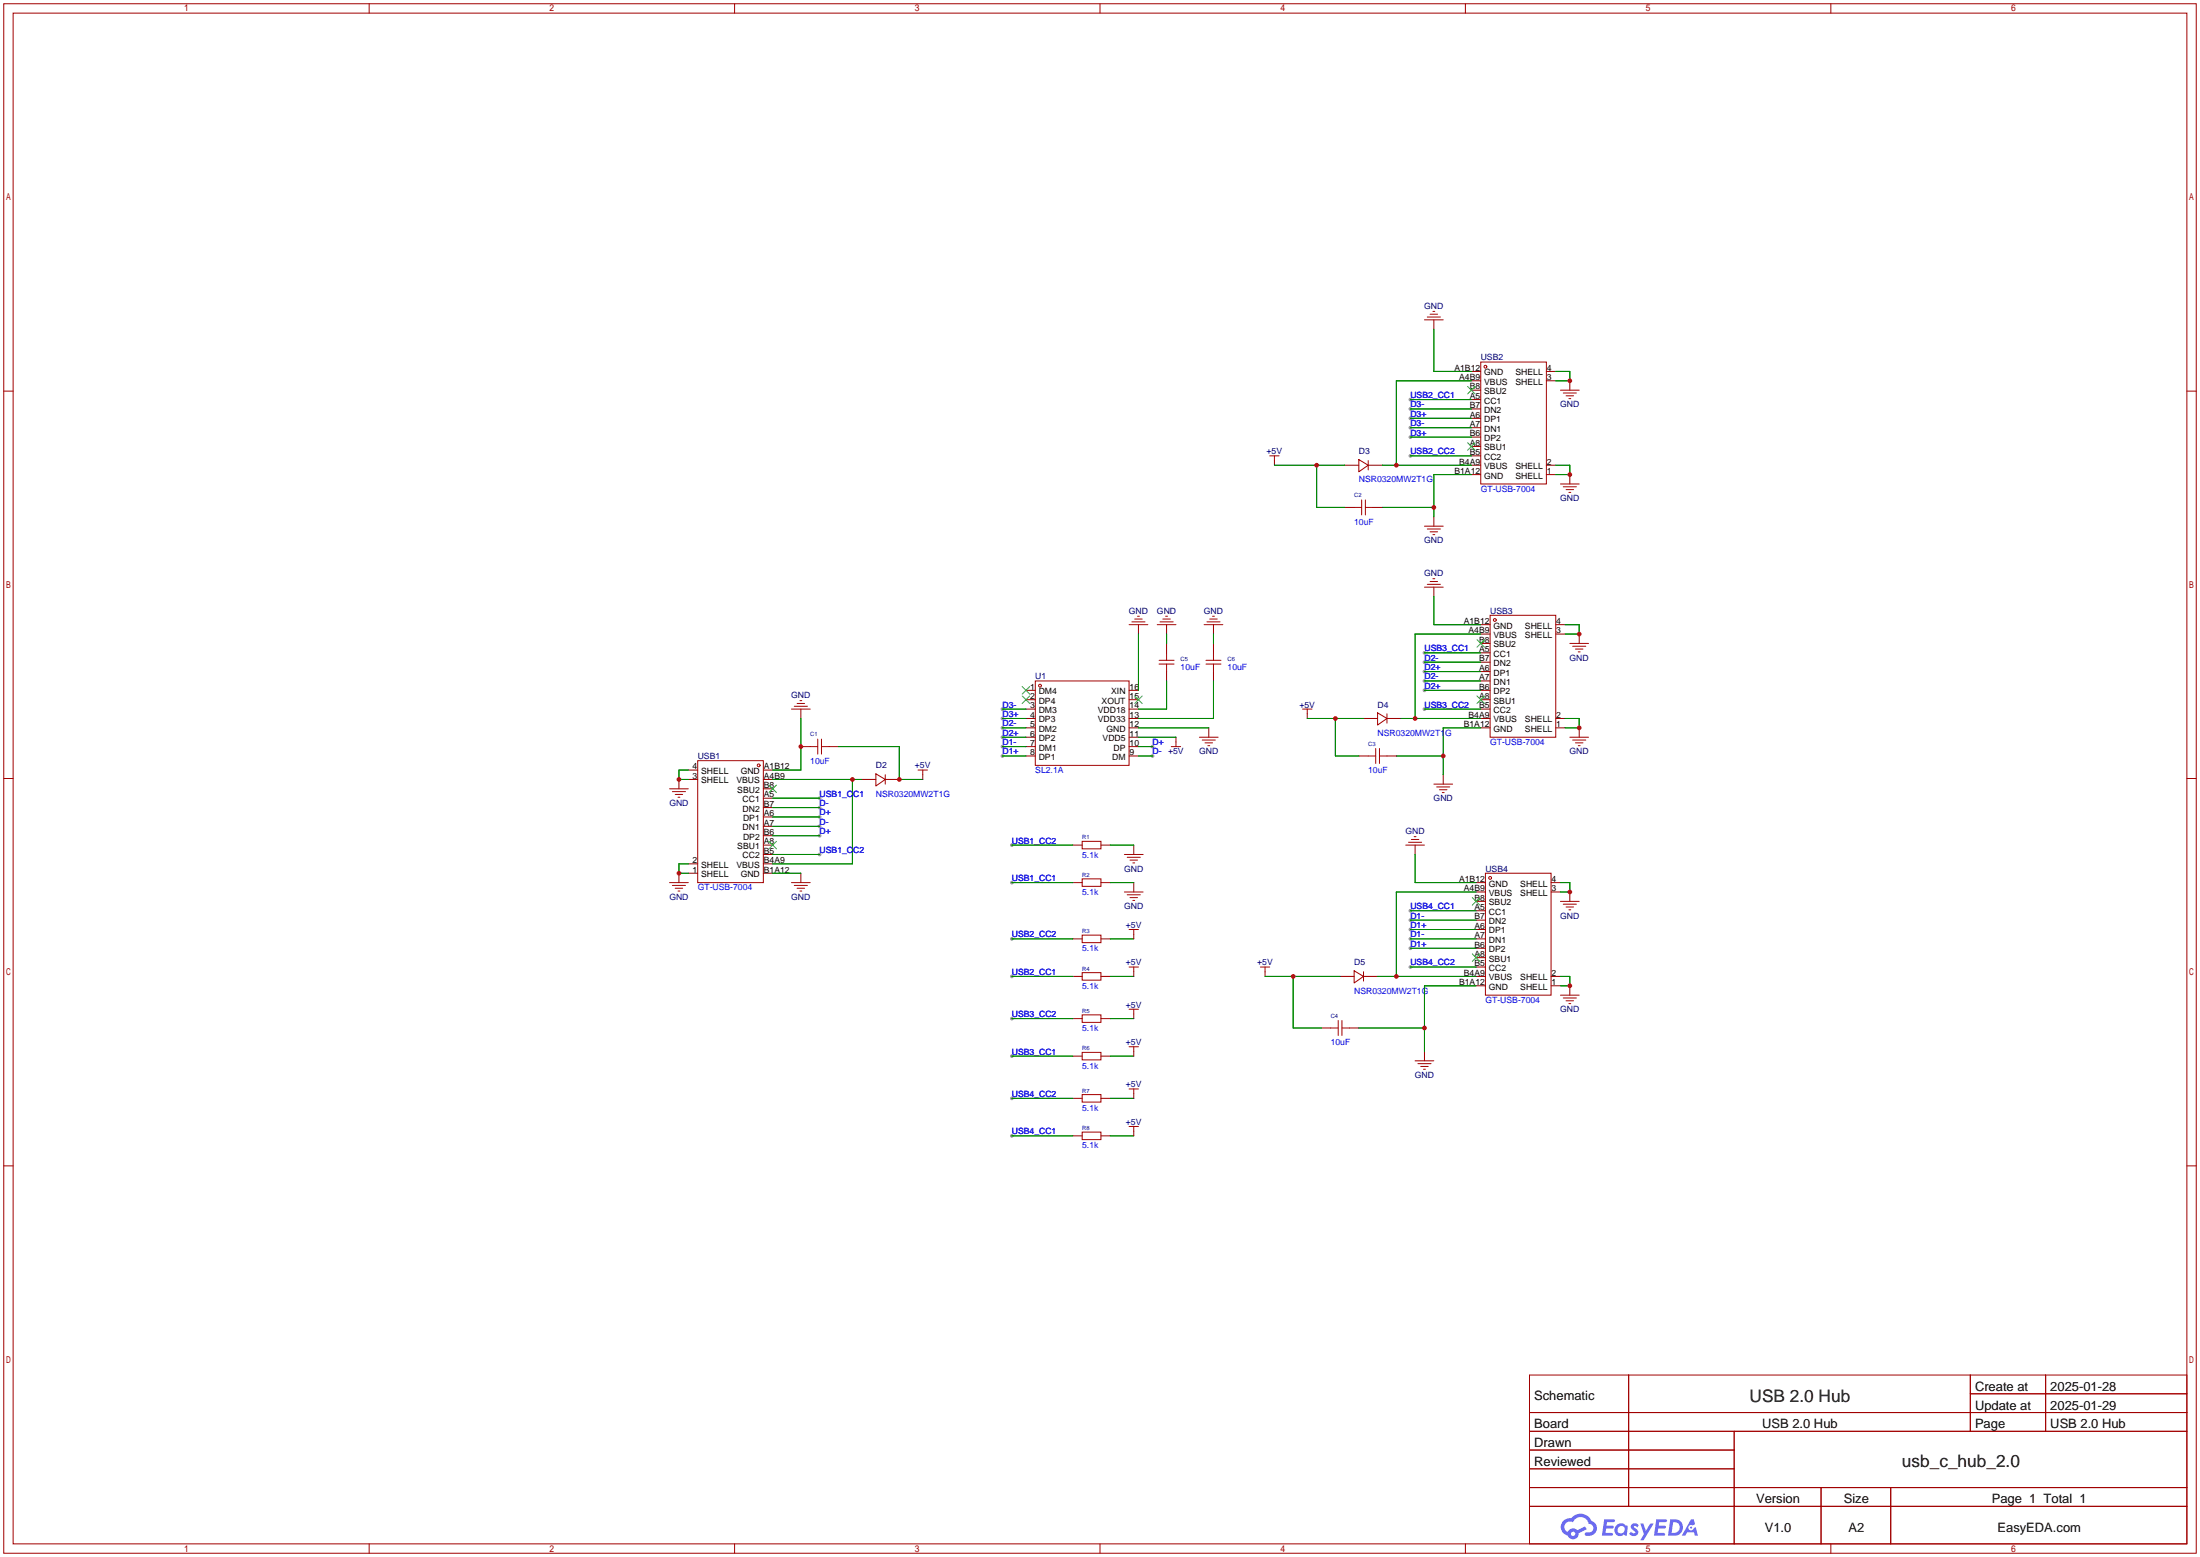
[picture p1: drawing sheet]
<svg xmlns="http://www.w3.org/2000/svg" width="596mm" height="422mm" viewBox="0 0 596 422" stroke-linecap="round" stroke-linejoin="round" font-family="sans-serif">
<g fill="#999">
<circle cx="222" cy="223.8" r=".51"/>
<circle cx="222" cy="221.2" r=".51"/>
<circle cx="222" cy="218.7" r=".51"/>
<circle cx="222" cy="226.3" r=".51"/>
<circle cx="312.2" cy="202.2" r=".51"/>
<circle cx="312.2" cy="204.7" r=".51"/>
<circle cx="382" cy="256.8" r=".51"/>
<circle cx="382" cy="254.3" r=".51"/>
<circle cx="382" cy="251.7" r=".51"/>
<circle cx="382" cy="249.2" r=".51"/>
<circle cx="385.8" cy="186.9" r=".51"/>
<circle cx="385.8" cy="184.4" r=".51"/>
<circle cx="385.8" cy="181.9" r=".51"/>
<circle cx="385.8" cy="179.3" r=".51"/>
<circle cx="382" cy="118.4" r=".51"/>
<circle cx="382" cy="115.8" r=".51"/>
<circle cx="382" cy="113.3" r=".51"/>
<circle cx="382" cy="110.7" r=".51"/>
<circle cx="271.5" cy="202.2" r=".51"/>
<circle cx="271.5" cy="204.7" r=".51"/>
<circle cx="271.5" cy="199.6" r=".51"/>
<circle cx="271.5" cy="197.1" r=".51"/>
<circle cx="271.5" cy="194.6" r=".51"/>
<circle cx="271.5" cy="192" r=".51"/>
<circle cx="382" cy="108.2" r=".51"/>
<circle cx="382" cy="123.4" r=".51"/>
<circle cx="385.8" cy="192" r=".51"/>
<circle cx="385.8" cy="176.8" r=".51"/>
<circle cx="382" cy="261.9" r=".51"/>
<circle cx="382" cy="246.6" r=".51"/>
<circle cx="222" cy="231.4" r=".51"/>
<circle cx="222" cy="216.2" r=".51"/>
<circle cx="274.1" cy="228.9" r=".51"/>
<circle cx="274.1" cy="239" r=".51"/>
<circle cx="274.1" cy="254.3" r=".51"/>
<circle cx="274.1" cy="264.4" r=".51"/>
<circle cx="274.1" cy="275.8" r=".51"/>
<circle cx="274.1" cy="286" r=".51"/>
<circle cx="274.1" cy="297.4" r=".51"/>
<circle cx="274.1" cy="307.6" r=".51"/>
</g>
<g fill="none" stroke="#a10000" stroke-width=".27">
<path d="M1 1h593.9v419.6h-593.9zM3.6 3.6h588.7v414.5h-588.7zM100 1v2.6M199 1v2.6M297.9 1v2.6M396.9 1v2.6M495.9 1v2.6M1 105.9h2.6M592.3 105.9h2.6M1 210.8h2.6M592.3 210.8h2.6M1 315.7h2.6"/>
<path d="M592.3 315.7h2.6M414.3 372.4h178v45.7h-178zM441.1 372.4v35.5M533.7 372.4v15.2M533.7 377.4h58.6M554.1 372.4v15.2M414.3 382.5h178M414.3 387.6h178M414.3 392.7h55.4M414.3 397.8h55.4M469.7 387.6v30.5M100 418.1v2.5"/>
<path d="M199 418.1v2.5M297.9 418.1v2.5M396.9 418.1v2.5M414.3 402.8h178M414.3 407.9h178M493.2 402.8v15.3M495.9 418.1v2.5M512.1 402.8v15.3"/>
</g>
<g fill="#5487ff">
<path d="M442 412.8a1.3 1.3 0 0 1 1.9 .2l-.4 .7a.47 .47 0 0 0-.4-.5 .47 .47 0 0 0-.6 .3l.2 .1a1.28 1.28 0 0 1 .7 2.1 1.53 1.53 0 0 1-2.1-.3l.5-.6 .8 .4a.31 .31 0 0 0 .3-.2 .31 .31 0 0 0-.3-.4 1.12 1.12 0 0 1-.6-1.8z"/>
<path d="M444.3 412.6h.8l.7 1.9 1.2-1.9h.9l-2.7 4.5h-.9l1-1.7z"/>
<path d="M434.5 411.4h2.5a.4 .4 0 0 1 .4 .4 .4 .4 0 0 1-.4 .4h-1.7l-.1 .9h1.6l.3 .4-.4 .4h-1.7l-.1 1.2 1.8 .1 .2 .5-.4 .2h-2.6z"/>
<path d="M448.6 411.4h2.5a.4 .4 0 0 1 .5 .4 .4 .4 0 0 1-.5 .4h-1.7l-.1 .9h1.6l.3 .4-.4 .4h-1.7l-.1 1.2 1.8 .1 .2 .5-.4 .2h-2.6z"/>
<path d="M458 411.4h.8l.3 1.4-.6 .3a.75 .75 0 0 0-1.2 .3 .75 .75 0 0 0 .5 1.1 .75 .75 0 0 0 1-.7l.5-.3 .6 2.4h-.8l-.3-1h-1.8l-.6 1h-.9z"/>
<path d="M452.4 411.4l-.6 4.5h1.4a2.27 2.27 0 0 0 2.6-2.3 2.27 2.27 0 0 0-2.7-2.2zM453.2 412.2a1.5 1.5 0 0 1 1.8 1.5 1.5 1.5 0 0 1-1.9 1.4h-.3z"/>
<path d="M437.8 413a1.6 1.6 0 0 0-.3 2.3 1.6 1.6 0 0 0 2.3 .2l.8 .4 .3-2.5-.1-.3h-.5a1.58 1.58 0 0 0-2.5-.1zM438.4 413.6a.99 .99 0 0 1 1.7 .5 .99 .99 0 0 1-1.4 1.1 .98 .98 0 0 1-.3-1.6z"/>
<path d="M423.5 411.8a2.37 2.37 0 0 0 1.1 4 1.54 1.54 0 0 0 1.8 1 1.54 1.54 0 0 0 1.2-1.6l2.2-1.1-.5-.7-2.1 1a1.57 1.57 0 0 0-2.6 .5 1.5 1.5 0 0 1-.7-2.1 1.5 1.5 0 0 1 2.2-.5 2.27 2.27 0 0 1 2.3-1.4 2.27 2.27 0 0 1 2 1.8 1.23 1.23 0 0 1 1.1 1.5 1.23 1.23 0 0 1-1.7 .8 .47 .47 0 0 0-.6 .4 .47 .47 0 0 0 .5 .5 2.14 2.14 0 0 0 2.7-1.3 2.14 2.14 0 0 0-1.4-2.7 3.2 3.2 0 0 0-5.4-.8l-1.1 .1zM425.5 415.4a.6 .6 0 0 1 1.2 0 .6 .6 0 0 1-1.2 0z"/>
<circle cx="458" cy="413.7" r=".28"/>
</g>
<g fill="none" stroke="#a10000" stroke-width=".27">
<path d="M385.8 86.6h5.1M386.6 85.9h3.5M387.3 85.1h2.1M388.1 84.3h.5M401.1 98h17.7v33.1h-17.7zM422.7 105.7h5M423.4 106.4h3.6M424.2 107.2h2M424.9 107.9h.5M343.9 123.4h2.6M345.2 123.4v1.3M366.8 137.4h2"/>
<path d="M368 124.5l2.6 1.5-2.6 1.8zM368.8 135.4v4M369.8 137.4h2.1M369.8 135.4v4M370.6 124.7v2.6M422.7 131.1h5M423.4 131.8h3.6M424.2 132.6h2M424.9 133.3h.5M385.8 142.5h5.1M385.8 159h5.1M386.6 143.3h3.5"/>
<path d="M386.6 158.2h3.5M387.3 144h2.1M387.3 157.5h2.1M388.1 144.8h.5M388.1 156.7h.5M305.8 169.2h5.1M306.6 168.4h3.5M307.3 167.6h2.1M308.1 166.9h.5M313.4 169.2h5.1M313.9 179.8h4.1M313.9 178.8h4.1"/>
<path d="M314.2 168.4h3.6M315 167.6h2M315.7 166.9h.5M316 176.8v2M316 179.8v2.1M326.1 169.2h5.1M326.6 179.8h4.1M326.6 178.8h4.1M326.9 168.4h3.6M327.7 167.6h2M328.4 166.9h.5M328.7 176.8v2"/>
<path d="M328.7 179.8v2.1M403.6 166.6h17.8v33h-17.8zM425.2 174.2h5.1M426 175h3.5M426.7 175.8h2.1M427.5 176.5h.5M214.4 192h5.1M215.1 191.3h3.6M215.9 190.5h2M216.7 189.7h.5M280.4 184.4h25.4v22.9h-25.4zM324.9 199.6h5"/>
<path d="M352.8 192h2.5M354.1 192v1.3M373.1 193l2.6 1.6-2.6 1.7zM375.7 193.3v2.5M425.2 199.6h5.1M181.4 213.6h5M182.1 214.4h3.6M182.9 215.1h2M183.6 215.9h.5M189 206h17.8v33h-17.8zM219.5 202.2h2M221.5 200.2v4"/>
<path d="M222.5 202.2h2M222.5 200.2v4M237.2 209.5l2.6 1.6-2.6 1.8zM239.8 209.8v2.5M248.7 208.5h2.5M249.9 208.5v1.3M317.2 202.2h2.6M318.5 200.9v1.3M325.6 200.4h3.6M326.4 201.2h2M327.2 201.9h.5M370.6 204.7h2"/>
<path d="M372.6 202.7v4.1M373.6 204.7h2.1M373.6 202.7v4.1M388.4 212.3h5M389.1 213.1h3.6M389.9 213.9h2M390.7 214.6h.5M426 200.4h3.5M426.7 201.2h2.1M427.5 201.9h.5M181.4 239h5M182.1 239.8h3.6"/>
<path d="M214.4 239h5.1M215.1 239.8h3.6M293.1 227.8h5.1v2.1h-5.1zM293.1 238h5.1v2h-5.1zM304.5 231.4h5.1M305.3 232.2h3.6M306.1 232.9h2M306.8 233.7h.5M380.7 228.9h5.1M381.5 228.1h3.6M382.3 227.3h2M383 226.6h.5"/>
<path d="M402.3 236.5h17.8v33h-17.8zM182.9 240.5h2M183.6 241.3h.5M215.9 240.5h2M216.7 241.3h.5M293.1 253.2h5.1v2.1h-5.1zM304.5 241.6h5.1M305.3 242.3h3.6M305.8 251.7h2.6M306.1 243.1h2M306.8 243.8h.5M307.1 251.7v1.3"/>
<path d="M422.7 244.1h5M423.4 244.9h3.6M424.2 245.6h2M424.9 246.4h.5M293.1 263.4h5.1v2h-5.1zM293.1 274.8h5.1v2.1h-5.1zM305.8 261.9h2.6M305.8 273.3h2.6M307.1 261.9v1.2M307.1 273.3v1.3M341.4 261.9h2.5M342.6 261.9v1.2"/>
<path d="M360.4 278.4h2.1M362.5 276.4v4M363.5 276.4v4M363.5 278.4h2M366.8 262.9l2.5 1.5-2.5 1.8zM369.3 263.1v2.6M422.7 269.5h5M423.4 270.3h3.6M424.2 271h2M424.9 271.8h.5M293.1 285h5.1v2h-5.1zM293.1 296.4h5.1v2h-5.1z"/>
<path d="M305.8 294.9h2.6M305.8 283.5h2.6M307.1 283.5v1.2M307.1 294.9v1.3M383.3 287.3h5.1M384 288h3.6M384.8 288.8h2M385.6 289.6h.5M293.1 306.6h5.1v2h-5.1zM305.8 305.1h2.6M307.1 305.1v1.2"/>
<circle cx="402.3" cy="99.3" r=".38"/>
<circle cx="404.9" cy="167.9" r=".38"/>
<circle cx="281.7" cy="185.7" r=".38"/>
<circle cx="205.5" cy="207.3" r=".38"/>
<circle cx="403.6" cy="237.7" r=".38"/>
</g>
<g fill="none" stroke="#870000" stroke-width=".27">
<path d="M388.4 86.6v2.6M398.5 100.6h2.6M398.5 103.1h2.6M398.5 118.4h2.6M398.5 115.8h2.6M398.5 113.3h2.6M398.5 110.7h2.6M398.5 108.2h2.6M398.5 105.7h2.6M418.8 100.6h2.6M418.8 103.1h2.6M425.2 103.1v2.6"/>
<path d="M345.2 124.7v1.3M364.2 126h3.8M364.2 137.4h2.6M370.6 126h3.8M371.9 137.4h2.5M388.4 140v2.5M398.5 126h2.6M398.5 128.5h2.6M398.5 123.4h2.6M398.5 120.9h2.6M418.8 126h2.6M418.8 128.5h2.6"/>
<path d="M425.2 128.5v2.6M388.4 159v2.5M308.4 169.2v2.5M316 169.2v2.5M316 174.2v2.6M328.7 169.2v2.5M328.7 174.2v2.6M401.1 169.2h2.5M401.1 171.7h2.5M401.1 179.3h2.5M401.1 176.8h2.5M401.1 174.2h2.5"/>
<path d="M421.4 169.2h2.5M421.4 171.7h2.5M427.7 171.7v2.5M216.9 192v2.6M277.9 186.9h2.5M277.9 189.5h2.5M277.9 192h2.5M277.9 194.6h2.5M277.9 197.1h2.5M277.9 199.6h2.5M305.8 186.9h2.6M305.8 189.5h2.6"/>
<path d="M305.8 192h2.6M305.8 194.6h2.6M305.8 197.1h2.6M305.8 199.6h2.6M316 181.9v2.5M318.5 199.6v1.3M327.4 197.1v2.5M328.7 181.9v2.5M354.1 193.3v1.3M369.3 194.6h3.8M375.7 194.6h3.8M401.1 186.9h2.5"/>
<path d="M401.1 189.5h2.5M401.1 192h2.5M401.1 194.6h2.5M401.1 197.1h2.5M401.1 184.4h2.5M401.1 181.9h2.5M421.4 194.6h2.5M421.4 197.1h2.5M427.7 197.1v2.5M183.9 211.1v2.5M186.4 208.5h2.6M186.4 211.1h2.6"/>
<path d="M206.8 208.5h2.5M206.8 211.1h2.5M206.8 218.7h2.5M206.8 216.2h2.5M206.8 213.6h2.5M216.9 202.2h2.6M224.5 202.2h2.6M233.4 211.1h3.8M239.8 211.1h3.8M249.9 209.8v1.3M277.9 202.2h2.5M277.9 204.7h2.5"/>
<path d="M305.8 202.2h2.6M305.8 204.7h2.6M368 204.7h2.6M375.7 204.7h2.5M390.9 209.8v2.5M183.9 236.5v2.5M186.4 233.9h2.6M186.4 236.5h2.6M206.8 233.9h2.5M206.8 236.5h2.5M206.8 231.4h2.5M206.8 228.9h2.5"/>
<path d="M206.8 226.3h2.5M206.8 223.8h2.5M206.8 221.2h2.5M216.9 236.5v2.5M290.6 228.9h2.5M290.6 239h2.5M298.2 228.9h2.5M298.2 239h2.5M307.1 228.9v2.5M307.1 239v2.6M383.3 228.9v2.5M399.8 239h2.5"/>
<path d="M420.1 239h2.6M290.6 254.3h2.5M298.2 254.3h2.5M307.1 253v1.3M399.8 241.6h2.5M399.8 259.3h2.5M399.8 256.8h2.5M399.8 254.3h2.5M399.8 251.7h2.5M399.8 249.2h2.5M399.8 246.6h2.5M399.8 244.1h2.5"/>
<path d="M420.1 241.6h2.6M425.2 241.6v2.5M290.6 264.4h2.5M290.6 275.8h2.5M298.2 264.4h2.5M298.2 275.8h2.5M307.1 263.1v1.3M307.1 274.6v1.2M342.6 263.1v1.3M357.9 278.4h2.5M363 264.4h3.8M365.5 278.4h2.5"/>
<path d="M369.3 264.4h3.8M399.8 264.4h2.5M399.8 267h2.5M399.8 261.9h2.5M420.1 264.4h2.6M420.1 267h2.6M425.2 267v2.5M290.6 286h2.5M290.6 297.4h2.5M298.2 286h2.5M298.2 297.4h2.5M307.1 284.7v1.3"/>
<path d="M307.1 296.2v1.2M385.8 284.7v2.6M290.6 307.6h2.5M298.2 307.6h2.5M307.1 306.3v1.3"/>
</g>
<g fill="none" stroke="#3c3" stroke-width=".27">
<path d="M397.5 119.9l2 2M397.5 104.6l2 2.1M399.5 119.9l-2 2M399.5 104.6l-2 2.1M400 173.2l2.1 2.1M402.1 173.2l-2.1 2.1M276.9 185.9l2 2.1M276.9 188.5l2 2M278.9 185.9l-2 2.1M278.9 188.5l-2 2M307.3 188.5l2.1 2M309.4 188.5l-2.1 2"/>
<path d="M400 188.5l2.1 2M402.1 188.5l-2.1 2M208.3 212.6l2 2M210.3 212.6l-2 2M208.3 227.8l2 2.1M210.3 227.8l-2 2.1M398.8 258.3l2 2M398.8 243.1l2 2M400.8 258.3l-2 2M400.8 243.1l-2 2"/>
</g>
<g fill="none" stroke="#008700" stroke-width=".27">
<path d="M388.4 89.2v11.4h10.1M382 118.4h16.5M382 115.8h16.5M382 113.3h16.5M382 110.7h16.5M382 108.2h16.5M398.5 103.1h-20.3v22.9M421.4 100.6h3.8v2.5h-3.8M345.2 126h19M356.6 126v11.4h7.6M374.4 126h24.1M374.4 137.4h14"/>
<path d="M382 123.4h16.5M398.5 128.5h-10.1v11.5M421.4 126h3.8v2.5h-3.8M308.4 171.7v15.2M316 171.7v2.5M328.7 171.7v2.5M385.8 179.3h15.3M385.8 176.8h15.3M388.4 161.5v7.7h12.7M401.1 171.7h-17.8v22.9M423.9 169.2h3.8v2.5h-3.8M216.9 194.6v13.9h-7.6"/>
<path d="M271.5 197.1h6.4M271.5 194.6h6.4M271.5 199.6h6.4M271.5 192h6.4M308.4 197.1h19M308.4 199.6h10.1M316 184.4v7.6h-7.6M328.7 184.4v10.2h-20.3M354.1 194.6h15.2M361.7 194.6v10.1h6.3M379.5 194.6h21.6M385.8 186.9h15.3"/>
<path d="M385.8 184.4h15.3M385.8 181.9h15.3M385.8 192h15.3M401.1 197.1h-10.2v12.7M423.9 194.6h3.8v2.5h-3.8M186.4 208.5h-2.5v2.6h2.5M209.3 218.7h12.7M209.3 211.1h24.1M209.3 216.2h12.7M227.1 202.2h16.5v8.9h6.3M230.9 211.1v22.8h-21.6M271.5 202.2h6.4"/>
<path d="M271.5 204.7h6.4M308.4 202.2h3.8M308.4 204.7h3.8M378.2 204.7h12.7M186.4 233.9h-2.5v2.6h2.5M209.3 236.5h7.6M209.3 223.8h12.7M209.3 221.2h12.7M209.3 226.3h12.7M209.3 231.4h12.7M274.1 239h16.5M274.1 228.9h16.5"/>
<path d="M300.7 239h6.4M300.7 228.9h6.4M383.3 231.4v7.6h16.5M422.7 239h2.5v2.6h-2.5M274.1 254.3h16.5M300.7 254.3h6.4M382 256.8h17.8M382 254.3h17.8M382 251.7h17.8M382 249.2h17.8M382 246.6h17.8M399.8 241.6h-21.6v22.8"/>
<path d="M274.1 264.4h16.5M274.1 275.8h16.5M300.7 264.4h6.4M300.7 275.8h6.4M342.6 264.4h20.4M350.3 264.4v14h7.6M368 278.4h17.8M373.1 264.4h26.7M382 261.9h17.8M399.8 267h-14v17.7M422.7 264.4h2.5v2.6h-2.5M274.1 286h16.5"/>
<path d="M274.1 297.4h16.5M300.7 286h6.4M300.7 297.4h6.4M274.1 307.6h16.5M300.7 307.6h6.4"/>
</g>
<g fill="#c00">
<circle cx="216.9" cy="202.2" r=".63"/>
<circle cx="183.9" cy="211.1" r=".63"/>
<circle cx="183.9" cy="236.5" r=".63"/>
<circle cx="425.2" cy="241.6" r=".63"/>
<circle cx="425.2" cy="267" r=".63"/>
<circle cx="427.7" cy="197.1" r=".63"/>
<circle cx="427.7" cy="171.7" r=".63"/>
<circle cx="425.2" cy="103.1" r=".63"/>
<circle cx="425.2" cy="128.5" r=".63"/>
<circle cx="390.9" cy="204.7" r=".63"/>
<circle cx="388.4" cy="137.4" r=".63"/>
<circle cx="230.9" cy="211.1" r=".63"/>
<circle cx="243.6" cy="211.1" r=".63"/>
<circle cx="385.8" cy="278.4" r=".63"/>
<circle cx="350.3" cy="264.4" r=".63"/>
<circle cx="378.2" cy="264.4" r=".63"/>
<circle cx="383.3" cy="194.6" r=".63"/>
<circle cx="361.7" cy="194.6" r=".63"/>
<circle cx="378.2" cy="126" r=".63"/>
<circle cx="356.6" cy="126" r=".63"/>
</g>
<g font-size="4.7">
<text x="473.9" y="379.6">USB 2.0 Hub</text>
<text x="515.2" y="397.4">usb_c_hub_2.0</text>
</g>
<g font-size="3.5">
<text x="534.9" y="376.7">Create at</text>
<text x="555.3" y="376.7">2025-01-28</text>
<text x="415.5" y="379.2">Schematic</text>
<text x="534.9" y="381.7">Update at</text>
<text x="555.3" y="381.7">2025-01-29</text>
<text x="415.5" y="386.8">Board</text>
<text x="477.3" y="386.8">USB 2.0 Hub</text>
<text x="534.9" y="386.8">Page</text>
<text x="555.3" y="386.8">USB 2.0 Hub</text>
<text x="415.5" y="391.9">Drawn</text>
<text x="415.5" y="397">Reviewed</text>
<text x="475.7" y="407.1">Version</text>
<text x="499.4" y="407.1">Size</text>
<text x="539.5" y="407.1">Page 1 Total 1</text>
<text x="478" y="414.8">V1.0</text>
<text x="500.7" y="414.8">A2</text>
<text x="541.1" y="414.8">EasyEDA.com</text>
</g>
<g font-size="2.3" fill="#000080">
<text x="385.8" y="83.7">GND</text>
<text x="401.1" y="97.6">USB2</text>
<text x="422.6" y="110.3">GND</text>
<text x="343.1" y="123">+5V</text>
<text x="368" y="123">D3</text>
<text x="422.6" y="135.7">GND</text>
<text x="385.8" y="147.2">GND</text>
<text x="385.8" y="156">GND</text>
<text x="305.8" y="166.2">GND</text>
<text x="313.4" y="166.2">GND</text>
<text x="326.1" y="166.2">GND</text>
<text x="403.6" y="166.2">USB3</text>
<text x="425.1" y="178.9">GND</text>
<text x="280.4" y="184">U1</text>
<text x="214.3" y="189.1">GND</text>
<text x="352" y="191.6">+5V</text>
<text x="373.1" y="191.6">D4</text>
<text x="189" y="205.6">USB1</text>
<text x="237.2" y="208.1">D2</text>
<text x="247.8" y="208.1">+5V</text>
<text x="316.4" y="204.3">+5V</text>
<text x="324.8" y="204.3">GND</text>
<text x="425.1" y="204.3">GND</text>
<text x="181.3" y="218.3">GND</text>
<text x="388.3" y="217">GND</text>
<text x="380.7" y="225.9">GND</text>
<text x="304.5" y="236.1">GND</text>
<text x="402.3" y="236.1">USB4</text>
<text x="181.3" y="243.7">GND</text>
<text x="214.3" y="243.7">GND</text>
<text x="304.5" y="246.2">GND</text>
<text x="305" y="251.3">+5V</text>
<text x="422.6" y="248.8">GND</text>
<text x="305" y="261.5">+5V</text>
<text x="340.5" y="261.5">+5V</text>
<text x="366.8" y="261.5">D5</text>
<text x="305" y="272.9">+5V</text>
<text x="422.6" y="274.2">GND</text>
<text x="305" y="283">+5V</text>
<text x="383.2" y="291.9">GND</text>
<text x="305" y="294.5">+5V</text>
<text x="305" y="304.6">+5V</text>
</g>
<g font-size="2.3">
<text x="393.9" y="100.4">A1B12</text>
<text x="402" y="101.7">GND</text>
<text x="410.5" y="101.7">SHELL</text>
<text x="419" y="100.4">4</text>
<text x="395.2" y="102.9">A4B9</text>
<text x="398.1" y="105.5">B8</text>
<text x="402" y="106.7">SBU2</text>
<text x="402" y="104.2">VBUS</text>
<text x="410.5" y="104.2">SHELL</text>
<text x="419" y="102.9">3</text>
<text x="398.1" y="113.1">A6</text>
<text x="398.1" y="110.6">B7</text>
<text x="398.1" y="108">A5</text>
<text x="402" y="111.8">DN2</text>
<text x="402" y="109.3">CC1</text>
<text x="398.1" y="118.2">B6</text>
<text x="398.1" y="115.6">A7</text>
<text x="402" y="119.4">DP2</text>
<text x="402" y="116.9">DN1</text>
<text x="402" y="114.4">DP1</text>
<text x="395.2" y="125.8">B4A9</text>
<text x="398.1" y="123.3">B5</text>
<text x="398.1" y="120.7">A8</text>
<text x="402" y="124.5">CC2</text>
<text x="402" y="122">SBU1</text>
<text x="419" y="125.8">2</text>
<text x="393.9" y="128.3">B1A12</text>
<text x="402" y="129.6">GND</text>
<text x="402" y="127.1">VBUS</text>
<text x="410.5" y="127.1">SHELL</text>
<text x="410.5" y="129.6">SHELL</text>
<text x="419" y="128.3">1</text>
<text x="396.5" y="169">A1B12</text>
<text x="397.8" y="171.5">A4B9</text>
<text x="404.5" y="172.8">VBUS</text>
<text x="404.5" y="170.2">GND</text>
<text x="413" y="170.2">SHELL</text>
<text x="413" y="172.8">SHELL</text>
<text x="421.5" y="169">4</text>
<text x="421.5" y="171.5">3</text>
<text x="400.6" y="179.1">B7</text>
<text x="400.6" y="176.6">A5</text>
<text x="400.6" y="174.1">B8</text>
<text x="404.5" y="177.9">CC1</text>
<text x="404.5" y="175.3">SBU2</text>
<text x="400.6" y="184.2">A7</text>
<text x="400.6" y="181.7">A6</text>
<text x="404.5" y="185.5">DN1</text>
<text x="404.5" y="182.9">DP1</text>
<text x="404.5" y="180.4">DN2</text>
<text x="279" y="186.8">1</text>
<text x="279" y="189.3">2</text>
<text x="279" y="191.8">3</text>
<text x="281.4" y="188">DM4</text>
<text x="281.4" y="190.6">DP4</text>
<text x="298.4" y="190.6">XOUT</text>
<text x="301" y="188">XIN</text>
<text x="305.9" y="191.8">14</text>
<text x="305.9" y="189.3">15</text>
<text x="305.9" y="186.8">16</text>
<text x="400.6" y="191.8">B5</text>
<text x="400.6" y="189.3">A8</text>
<text x="400.6" y="186.8">B6</text>
<text x="404.5" y="190.6">SBU1</text>
<text x="404.5" y="188">DP2</text>
<text x="279" y="194.4">4</text>
<text x="279" y="196.9">5</text>
<text x="281.4" y="193.1">DM3</text>
<text x="281.4" y="195.6">DP3</text>
<text x="297.3" y="195.6">VDD33</text>
<text x="297.3" y="193.1">VDD18</text>
<text x="305.9" y="196.9">12</text>
<text x="305.9" y="194.4">13</text>
<text x="396.5" y="196.9">B1A12</text>
<text x="397.8" y="194.4">B4A9</text>
<text x="404.5" y="195.6">VBUS</text>
<text x="404.5" y="193.1">CC2</text>
<text x="413" y="195.6">SHELL</text>
<text x="421.5" y="194.4">2</text>
<text x="421.5" y="196.9">1</text>
<text x="279" y="199.5">6</text>
<text x="279" y="202">7</text>
<text x="281.4" y="198.2">DM2</text>
<text x="281.4" y="200.7">DP2</text>
<text x="281.4" y="203.3">DM1</text>
<text x="298.6" y="200.7">VDD5</text>
<text x="299.7" y="198.2">GND</text>
<text x="301.6" y="203.3">DP</text>
<text x="305.9" y="202">10</text>
<text x="305.9" y="199.5">11</text>
<text x="404.5" y="198.2">GND</text>
<text x="413" y="198.2">SHELL</text>
<text x="187.6" y="208.3">4</text>
<text x="189.9" y="209.6">SHELL</text>
<text x="200.6" y="209.6">GND</text>
<text x="206.9" y="208.3">A1B12</text>
<text x="279" y="204.5">8</text>
<text x="281.4" y="205.8">DP1</text>
<text x="301.2" y="205.8">DM</text>
<text x="305.9" y="204.5">9</text>
<text x="187.6" y="210.9">3</text>
<text x="189.9" y="212.2">SHELL</text>
<text x="199.5" y="212.2">VBUS</text>
<text x="199.7" y="214.7">SBU2</text>
<text x="206.9" y="216">A5</text>
<text x="206.9" y="213.4">B8</text>
<text x="206.9" y="210.9">A4B9</text>
<text x="201.1" y="219.8">DN2</text>
<text x="201.1" y="217.2">CC1</text>
<text x="206.9" y="221">A6</text>
<text x="206.9" y="218.5">B7</text>
<text x="201.1" y="224.9">DN1</text>
<text x="201.3" y="227.4">DP2</text>
<text x="201.3" y="222.3">DP1</text>
<text x="206.9" y="226.1">B6</text>
<text x="206.9" y="223.6">A7</text>
<text x="187.6" y="233.7">2</text>
<text x="199.7" y="229.9">SBU1</text>
<text x="201.1" y="232.5">CC2</text>
<text x="206.9" y="233.7">B4A9</text>
<text x="206.9" y="231.2">B5</text>
<text x="206.9" y="228.7">A8</text>
<text x="187.6" y="236.3">1</text>
<text x="189.9" y="235">SHELL</text>
<text x="189.9" y="237.6">SHELL</text>
<text x="199.5" y="235">VBUS</text>
<text x="200.6" y="237.6">GND</text>
<text x="206.9" y="236.3">B1A12</text>
<text x="395.2" y="238.8">A1B12</text>
<text x="420.2" y="238.8">4</text>
<text x="396.5" y="241.4">A4B9</text>
<text x="399.4" y="243.9">B8</text>
<text x="403.3" y="245.2">SBU2</text>
<text x="403.3" y="242.6">VBUS</text>
<text x="403.3" y="240.1">GND</text>
<text x="411.8" y="240.1">SHELL</text>
<text x="411.8" y="242.6">SHELL</text>
<text x="420.2" y="241.4">3</text>
<text x="399.4" y="251.5">A6</text>
<text x="399.4" y="249">B7</text>
<text x="399.4" y="246.4">A5</text>
<text x="403.3" y="250.3">DN2</text>
<text x="403.3" y="247.7">CC1</text>
<text x="399.4" y="256.6">B6</text>
<text x="399.4" y="254.1">A7</text>
<text x="403.3" y="257.9">DP2</text>
<text x="403.3" y="255.3">DN1</text>
<text x="403.3" y="252.8">DP1</text>
<text x="399.4" y="261.7">B5</text>
<text x="399.4" y="259.1">A8</text>
<text x="403.3" y="263">CC2</text>
<text x="403.3" y="260.4">SBU1</text>
<text x="395.2" y="266.8">B1A12</text>
<text x="396.5" y="264.2">B4A9</text>
<text x="403.3" y="268">GND</text>
<text x="403.3" y="265.5">VBUS</text>
<text x="411.8" y="265.5">SHELL</text>
<text x="411.8" y="268">SHELL</text>
<text x="420.2" y="264.2">2</text>
<text x="420.2" y="266.8">1</text>
</g>
<g font-size="2.3" fill="#00f">
<text x="382" y="107.8">USB2_CC1</text>
<text x="382" y="112.9">D3+</text>
<text x="382" y="110.3">D3-</text>
<text x="382" y="117.9">D3+</text>
<text x="382" y="115.4">D3-</text>
<text x="382" y="123">USB2_CC2</text>
<text x="368" y="130.6">NSR0320MW2T1G</text>
<text x="401.1" y="133.2">GT-USB-7004</text>
<text x="366.8" y="142.1">10uF</text>
<text x="385.8" y="178.9">D2-</text>
<text x="385.8" y="176.4">USB3_CC1</text>
<text x="319.8" y="181.4">10uF</text>
<text x="332.5" y="181.4">10uF</text>
<text x="385.8" y="184">D2-</text>
<text x="385.8" y="181.4">D2+</text>
<text x="271.5" y="191.6">D3-</text>
<text x="385.8" y="186.5">D2+</text>
<text x="385.8" y="191.6">USB3_CC2</text>
<text x="271.5" y="196.7">D2-</text>
<text x="271.5" y="194.1">D3+</text>
<text x="271.5" y="201.8">D1-</text>
<text x="271.5" y="199.2">D2+</text>
<text x="312.2" y="201.8">D+</text>
<text x="373.1" y="199.2">NSR0320MW2T1G</text>
<text x="403.6" y="201.8">GT-USB-7004</text>
<text x="219.5" y="206.8">10uF</text>
<text x="271.5" y="204.3">D1+</text>
<text x="280.4" y="209.4">SL2.1A</text>
<text x="312.2" y="204.3">D-</text>
<text x="370.6" y="209.4">10uF</text>
<text x="222" y="215.7">USB1_CC1</text>
<text x="237.2" y="215.7">NSR0320MW2T1G</text>
<text x="222" y="220.8">D+</text>
<text x="222" y="218.3">D-</text>
<text x="222" y="223.4">D-</text>
<text x="222" y="225.9">D+</text>
<text x="222" y="231">USB1_CC2</text>
<text x="274.1" y="228.4">USB1_CC2</text>
<text x="293.1" y="232.2">5.1k</text>
<text x="274.1" y="238.6">USB1_CC1</text>
<text x="189" y="241.1">GT-USB-7004</text>
<text x="293.1" y="242.4">5.1k</text>
<text x="382" y="251.3">D1+</text>
<text x="382" y="248.8">D1-</text>
<text x="382" y="246.2">USB4_CC1</text>
<text x="274.1" y="253.8">USB2_CC2</text>
<text x="293.1" y="257.6">5.1k</text>
<text x="382" y="256.4">D1+</text>
<text x="382" y="253.8">D1-</text>
<text x="274.1" y="264">USB2_CC1</text>
<text x="382" y="261.5">USB4_CC2</text>
<text x="293.1" y="267.8">5.1k</text>
<text x="366.8" y="269.1">NSR0320MW2T1G</text>
<text x="274.1" y="275.4">USB3_CC2</text>
<text x="402.3" y="271.6">GT-USB-7004</text>
<text x="293.1" y="279.2">5.1k</text>
<text x="274.1" y="285.6">USB3_CC1</text>
<text x="360.4" y="283">10uF</text>
<text x="293.1" y="289.4">5.1k</text>
<text x="274.1" y="297">USB4_CC2</text>
<text x="293.1" y="300.8">5.1k</text>
<text x="274.1" y="307.2">USB4_CC1</text>
<text x="293.1" y="311">5.1k</text>
</g>
<g font-size="1.6" fill="#000080">
<text x="366.8" y="134.6">C2</text>
<text x="319.8" y="179">C5</text>
<text x="332.5" y="179">C6</text>
<text x="219.5" y="199.4">C1</text>
<text x="370.6" y="201.9">C3</text>
<text x="293.1" y="227.3">R1</text>
<text x="293.1" y="237.5">R2</text>
<text x="293.1" y="252.7">R3</text>
<text x="293.1" y="262.9">R4</text>
<text x="293.1" y="274.3">R5</text>
<text x="360.4" y="275.6">C4</text>
<text x="293.1" y="284.4">R6</text>
<text x="293.1" y="295.9">R7</text>
<text x="293.1" y="306">R8</text>
</g>
</svg>
